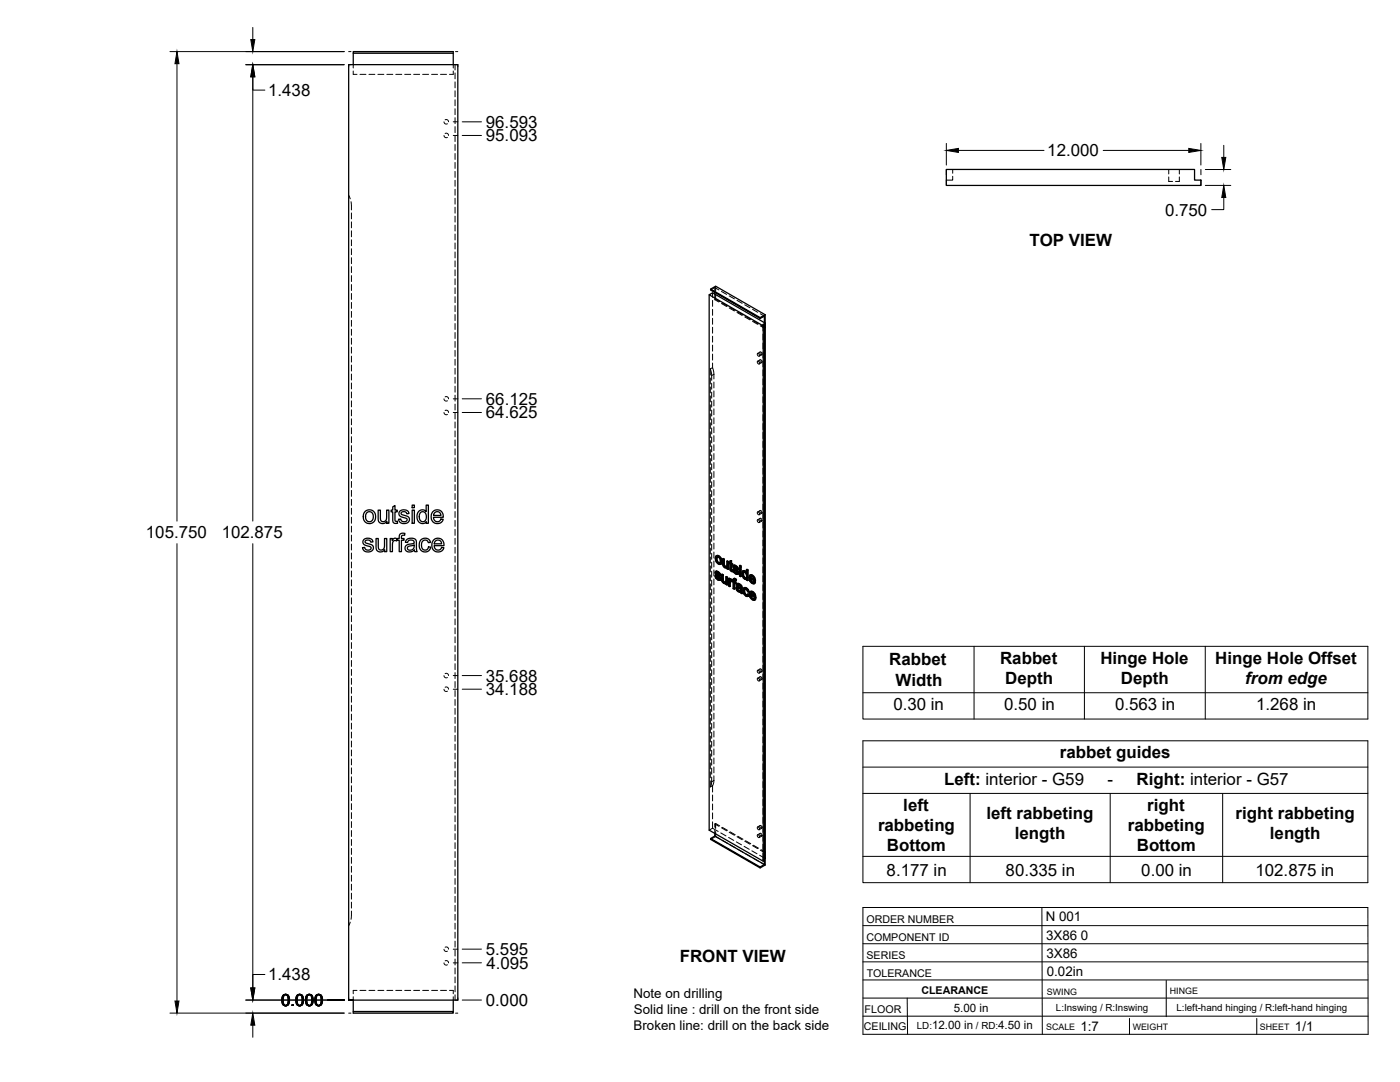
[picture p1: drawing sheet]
<svg xmlns="http://www.w3.org/2000/svg" width="559mm" height="432mm" viewBox="0 0 559 432" stroke-linecap="round" stroke-linejoin="round" font-family="sans-serif">
<!-- layer: Visible -->
<g fill="none" stroke="#000" stroke-width=".51">
<path d="M139.2 25.8h43.5v373.3h-43.5zM141 21.3v4.5M180.9 21.3h-39.9v-.7h39.9v5.2M377.7 67.6h99.1v4.3h2.5v2.1h-101.6zM283.1 117.6v213.7l21.6 12.4 .4-.2M283.6 115.4l2-1.2 19.8 11.4M285.3 116.7v.7M303.4 126.7l-19.8-11.3v.3l19.8 11.4M304.7 130v213.7M305.1 129.8l-.4 .2-21.6-12.4 1.3-.7 21.1 12.1-1 .5 .6 .3v213.7M305.4 125.6l-2 1.1v.4l1.7-.9v2.6M305.4 125.6v219.6l-2 1.2"/>
<path d="M145.2 215.4l1.6-.6a1.77 1.77 0 0 1 2.1 1.5l-.9 .1a1.14 1.14 0 0 0-1.2-.9 1.14 1.14 0 0 0-1 .9l1.1 .6a2.2 2.2 0 0 1 2.1 1.2 2.22 2.22 0 0 1-1.6 2.1 2.22 2.22 0 0 1-2.5-1l-.2-.7 .9-.2a1.21 1.21 0 0 0 1.2 1.3 1.21 1.21 0 0 0 1.2-1.4l-.8-.3a2.29 2.29 0 0 1-2.3-1.4zM145.8 204a2.62 2.62 0 0 1 4.1 2.1 2.62 2.62 0 0 1-4 2.3 3.2 3.2 0 0 1-.1-4.4zM146.5 204.6l.6-.4 .8 .1 1 1v1.8l-1 1.1-1.1-.1-.8-.9-.1-1.6zM150.1 214.9h.9v2.9a1.32 1.32 0 0 0 1.3 1.7 1.32 1.32 0 0 0 1.2-1.8v-2.8h.9v5.3h-.8v-.8a1.87 1.87 0 0 1-2.3 .8 1.87 1.87 0 0 1-1.2-2zM150.9 203.6h.9v2.9a1.32 1.32 0 0 0 1.3 1.7 1.32 1.32 0 0 0 1.2-1.8v-2.8h.9v5.2h-.8v-.7a1.87 1.87 0 0 1-2.2 .8 1.87 1.87 0 0 1-1.3-2.1zM155.7 214.9h.8v.8a1.27 1.27 0 0 1 2.1-.6l.7-.2v-.6a1.5 1.5 0 0 1 .7-1.4 1.5 1.5 0 0 1 1.6 0l-.1 .7a.82 .82 0 0 0-.9 0 .82 .82 0 0 0-.4 .8v.5h1.1v.7h-1.1v4.6h-.9v-4.6h-.7v-.4l-.3 .7a1.17 1.17 0 0 0-1.4 .1 1.17 1.17 0 0 0-.3 1.4v2.8h-.9zM156.8 202.3l.8-.6v1.9h1v.7h-1l.1 3.5 .9 .2 .1 .8-.7 .1a1.18 1.18 0 0 1-1.2-1.6v-3h-.7v-.7h.7zM159.6 204l1.4-.5a1.83 1.83 0 0 1 2.2 1.4l-.8 .1a1.14 1.14 0 0 0-1.2-.9 1.14 1.14 0 0 0-1.1 1l.8 .4a3.1 3.1 0 0 1 2.4 1.2 2.16 2.16 0 0 1-1.4 2.2 2.16 2.16 0 0 1-2.5-.8l-.3-.8 .9-.2a1.21 1.21 0 0 0 1.2 1.2 1.21 1.21 0 0 0 1.2-1.3l-.8-.3a2.49 2.49 0 0 1-2.3-1.3l-.1-.6zM162.2 215.5l.6-.4 1.4-.3 1.7 .5 .3 .7 .3 4.2h-.9l-.2-.7a2.02 2.02 0 0 1-2.2 .9 2.02 2.02 0 0 1-1.5-1.9l.7-1 1.9-.5a.77 .77 0 0 0 1-.7 .77 .77 0 0 0-1-.8 1.3 1.3 0 0 0-1.6 1l-.9-.1zM162.8 218.2l1.6-.4a.48 .48 0 0 1 .7-.3 .48 .48 0 0 1 .2 .7 1.39 1.39 0 0 1-1.2 1.3 1.39 1.39 0 0 1-1.5-.9zM164.5 203.6h.9v5.2h-.9zM164.5 201.6h.9v1h-.9z"/>
<path d="M167 204.2a1.97 1.97 0 0 1 3.1 0v-2.6h.9v7.2h-.8v-.6a2.17 2.17 0 0 1-2.7 .4 2.17 2.17 0 0 1-1.1-2.4zM167.7 204.7l.6-.4a2.07 2.07 0 0 1 1.9 1.4 2.07 2.07 0 0 1-.8 2.3v.1a1.79 1.79 0 0 1-1.9-.7 1.79 1.79 0 0 1-.1-2zM167.9 215.6a2.24 2.24 0 0 1 2.2-.8 2.24 2.24 0 0 1 1.7 1.7l-.9 .1a1.44 1.44 0 0 0-1.8-1 1.44 1.44 0 0 0-.9 1.9l.2 1 .6 .9a1.33 1.33 0 0 0 2-1.2l.9 .2-.4 1a2.39 2.39 0 0 1-3 .6 2.39 2.39 0 0 1-1.2-2.8zM172.8 204.2a2.46 2.46 0 0 1 2.9-.5 2.46 2.46 0 0 1 1.2 2.7h-3.9l.2 .9a1.48 1.48 0 0 0 1.5 .9 1.48 1.48 0 0 0 1.3-1.1l.9 .1a2.57 2.57 0 0 1-3.5 1.5 2.57 2.57 0 0 1-1.2-3.6zM173.1 215.5a2.45 2.45 0 0 1 2.9-.4 2.45 2.45 0 0 1 1.2 2.7h-3.9l.2 .8a1.48 1.48 0 0 0 1.4 .9 1.48 1.48 0 0 0 1.4-1l.9 .1-.4 .8a2.66 2.66 0 0 1-3.7 .2 2.66 2.66 0 0 1-.3-3.7zM173.5 204.6l.8-.4 .9 .1 .8 1.4h-2.9zM173.8 215.9l.6-.3a1.42 1.42 0 0 1 1.9 1.4h-3zM285.3 229.8l.5 .2M285.7 228l.9 .1M285.8 230l.2-.2 .2 .6-.2 .2zM285.9 228.7l.4 .3M285.9 228.9l1.4 1.1"/>
<path d="M285.9 221.8h1zM285.9 221.8l-.4 .5v.9l.9 1.6a.95 .95 0 0 0 1.4 .2M285.9 227.9l-.3 .2M286 223.1l.2 .9M286 230.6l.5 .4h.5M286 228.1l1.1 .4M286 229.8h-.7l.4 1 1 .7h.7M286.1 229.2l1.5 1.2M286.1 228.5v.1M286.1 228.8l-.2-.2 .7 .2 .4 .7 .4 .2M286.2 224l.2-.1 .5 .6-.3 .1zM286.2 230.4l.5 .5"/>
<path d="M286.2 227.9l-.7 .3v.6l1.4 1.7v.6M286.3 222.3l-.1 .6M286.4 228.2l1.1 .8M286.4 223.9l-.2-1-.2 .2 .3-.8 .8 .4 .4 1-.2 1h-.6M286.5 231l.4 .1M286.7 221.9l.9 .9 .2-.1 .4 1.3M286.9 228.6l.4 .5 .2-.1-.1 .7-.1-.6M286.9 224.5l.4 .1M286.9 221.8l.9 .9M287 231.1h-.1M287.1 230.1l.3 .5 .2-.2 .1 .5M287.4 230.6l.1 .5 .2-.2-.1 .5"/>
<path d="M287.5 231.1l-.1 .4 .2-.1-.3 .2M287.6 222.8l.3 1.4 .3-.2-.2 .9M287.8 225.1l-.2 .1M287.9 224.2l-.1 .9M288 229.2l.7 .2v2.2M288.4 223l.7 .1v2.2M288.5 229.5v2.1l.4 .4M288.5 231.7l.2 .4 .5 .2M288.7 232.1l.9 .3-.2 .1M288.7 229.4l-.7-.2 .1 2.6 .8 1h.9M288.9 223.2v2.2l.4 .4M288.9 225.5l.2 .4 .5 .2"/>
<path d="M289 232.4l.4 .1M289.1 225.9l.9 .3-.2 .1M289.1 223.1l-.7-.1 .2 2.7 .7 .9 .9-.1v.5l.4 .2M289.4 226.2l.4 .1M289.7 230.2l.7 .1v3l-.3 .2v-3M289.8 232.8v.4l.3 .3M289.8 232.8l-.2 .1M290.1 224l.7 .1v3l-.2 .1v-3M290.2 226.6l-.2 .1M290.4 230.3l-.7-.1v1.9l-.3 .4M290.8 224.1l-.7-.1v1.9l-.3 .4M290.8 230.8l1.6 .7"/>
<path d="M291.2 231.1v.4l.8-.3M291.3 232l.2 2-.2 .1v-1.6M291.3 224.4l-.3 .1v.4l.3 .1 .1 2.4 .4 .6 .7 .1-.1-.5h-.4M291.3 223.9l.7-.2v1.1M291.4 230.9l-.6-.1v3l.5 .3M291.6 231.8v.1M291.7 231.1l-.3 .2M291.8 223.9v1l.6 .1M291.8 224.9l.6 .1-.2 .6v-.4M291.8 231.3l.4 .4M291.8 227.4l.4 .1M291.9 227.5l.5 .1"/>
<path d="M292 223.7l-.7 .2v.8l-.3-.2M292 225.4v1.8M292.1 232.1l-.7-.3 .1 .6M292.2 225.6l-.4-.3v2l.3 .1M292.2 227.7l.1 .5M292.2 231.6h.4v.3zM292.2 232.1l.4 .2v2.6l.5 .2M292.2 231.6v.5M292.2 231.8l-.1 .3M292.2 232.1h-.1M292.5 227.4l.4 .2M292.8 225.7h.9"/>
<path d="M292.9 230.9l1.1 .3M292.9 227.6l.2-.1 .2 .5-.2 .2zM293 226.3l.4 .4M293 226.5l1.5 1.1M293.1 232.1l.7 .2-.2 .5v-.4M293.1 225.5l-.4 .2M293.1 230.8l-.3 .2M293.1 228.2l.5 .4h.6M293.1 225.7h.6l.6 .4M293.1 227.5l-.6-.1 .6 1.3 .8 .5 .6-.1M293.2 226.8l1.5 1.2M293.2 226.1v.1"/>
<path d="M293.2 226.4l-.1-.2 .5 .1 .9 1M293.3 232.6v2.4l-.2 .1v-2.6l.5 .3M293.3 231.5v.5M293.3 231.1l.7 .1-.3 .6 .1-.4M293.3 228l.5 .5M293.3 225.6l-.6 .2-.1 .6 1.5 1.8-.1 .5M293.5 225.8l1.1 .8M293.6 230.9l-.8 .1-.2 .6M293.6 228.6l.4 .1M293.7 231.8l-.6-.3v.6l.7 .2M294 233l-.2 .4 .5 .3M294 233l.6-.2 .6 .2"/>
<path d="M294 226.3l.4 .4 .2-.1 .2 .5-.3 .2-.1-.6M294.1 234.2l.6-.1 .9 .4M294.1 228.7h-.1M294.2 235l.2 .4 .6 .2M294.2 227.8l.3 .4 .2-.2 .2 .6M294.3 234.8l.3 .5M294.3 234.1l-.3 .2M294.4 235.4l.3 .4h.7h-.7M294.4 234.7l-.1 .1M294.4 232.9l1.4 .5M294.4 234.7h.1a.8 .8 0 0 1 1 .9l-.3 .3M294.5 234.7l-.1 .2"/>
<path d="M294.5 228.2l.1 .5 .3-.1-.2 .4M294.6 233.4l-.3 .3 .3-.3 .7 .5a.36 .36 0 0 1 .3 .4 .36 .36 0 0 1-.4 .3l-.8-.3M294.6 234.1l-.8 .4 .1 .9 .9 .8h.8l.5 .7M294.6 228.7l-.1 .4 .2-.1-.3 .2M294.6 232.8l-.5 .2M295 233.2l1.1 .6M295.2 226.9l.6 .1zM295.2 225.7l.6 .1zM295.2 226.9v3l.4 .2M295.2 225.7v.6l.4 .2M295.6 233.6l.2 .4 .3-.2 .1 .5M295.8 227v3l-.2 .1v-3"/>
<path d="M295.8 225.8l-.2 .7v-.5M295.8 234l.2 .4h.2l.1 2M296 234.4v2.1l.3-.1 .1 .4-.3 .1-.1-.4M296.6 229.2l.2 1M296.6 227.8h.8l.5 .4M296.7 227.8l-.2 .1M296.8 228.4l.6 .1 .5 1v1.1l-.6 .1M296.8 228.4l-.2 .8 .2-.2 .2 1M296.8 230.2l.2-.2 .5 .6-.2 .1zM296.8 228.4h.1M296.9 227.7l-.2 .1M296.9 228.3l-.1 .7"/>
<path d="M297 235.9l.2 .9 .8 .6M297.1 234.6h.9l.7 .7M297.2 236.9l.5 .6 .6-.1M297.2 228l.7 .3M297.3 234.5l-.4 .2M297.4 235.1l-.2 .7M297.4 227.8l-.4-.1a1.77 1.77 0 0 0-.2 3.1l.7 .4 .5-.1M297.5 230.6l.3 .1M297.8 234.8l.6 .6 .3-.1 .3 .9-.2 .1-.4-.9M297.9 227.3l.7 .1v4.2l-.2 .1v-4.1M298 234.6l-.5-.1a1.44 1.44 0 0 0-.7 2.2l.6 1 1.1 .3M298 231.1v.4l.4 .2"/>
<path d="M298 231.1l-.2 .1M298.4 237.1l.4 .3M298.6 227.4l-.7-.1v1.5l-.3-.5M298.8 236.3l-.4-.2-.4-.7a.52 .52 0 0 0-.8-.2 .52 .52 0 0 0 0 .8l.2 .8M298.8 237.4l.2-.1-.5 .7zM299 237.3l-.4-.3-.4 .6-.5-.1M299.3 229.6l1.1-.1 .8 .9M299.4 230.5l1.5 .9-.5-1.1a.52 .52 0 0 0-.6-.3 .52 .52 0 0 0-.4 .5l.2-.1 1.2 .7M299.4 236.1h1.1l.8 .9M299.5 237.1l1.5 .8-.5-1a.52 .52 0 0 0-.6-.4 .52 .52 0 0 0-.4 .6l.3-.2 1.1 .7M299.6 231.8l.6 .6h.6M299.6 231.1l.2 .6"/>
<path d="M299.8 230l-.2 .4M299.8 237.6l.2 .7M299.8 238.4l.5 .6 .6-.1M299.9 236.5l-.1 .4M300.1 229.7l.9 .8 .2-.1 .3 1.4M300.2 232.4l.4 .1M300.3 236.2l.8 .9 .2-.1 .4 1.3M300.3 239l.4 .1M300.4 229.5l-.8-.1-.7 .8 .2 1.3 .7 1.1a.95 .95 0 0 0 1 .4 .95 .95 0 0 0 .7-.6M300.5 236.1l-.7-.2-.7 .7 .1 1.3 .8 1.3a.94 .94 0 0 0 .9 .4 .94 .94 0 0 0 .8-.7M300.7 232.4l-.1 .1M300.8 239l-.1 .1"/>
<path d="M300.8 232.2l.5 .3M301 230.5l.3 1.4 .2-.1-.2 .1M301 238.7l.5 .4M301.1 237.1l.4 1.4 .2-.2-.2 .2M301.3 232l-1.9-1.1 .2 .9 .2-.1 .6 .6M301.5 238.6l-2-1.1 .3 .9 .2-.1 .5 .5M301.5 232.4l-.5 .5M301.5 232.4l-.4-.3-.5 .4M301.7 238.9l-.5 .6M301.7 238.9l-.5-.3-.5 .5M285.3 332.6v1.1l-1.7 .9v.4l19.8 11.4v-.4l-19.8-11.4M285.3 333.7l19.8 11.3-1.7 1"/>
<path d="M305.1 343.5v1.5M305.5 342.6l-.4 .2M141 399.1v5.2h39.9v-.6h-39.9M180.9 399.1v4.6"/>
</g>
<!-- layer: Hidden -->
<g fill="none" stroke="#000" stroke-width=".4">
<path d="M141 25.8v1.3M141 28.3v1.4h1.5M143.7 29.7h2.4M147.3 29.7h2.3M150.8 29.7h2.4M154.4 29.7h2.4M158 29.7h2.4M161.5 29.7h2.4M165.1 29.7h2.4M168.7 29.7h2.4M172.3 29.7h2.3M175.8 29.7h2.4"/>
<path d="M180.9 25.8v1.3M180.9 28.3v1.4h-1.5M181.6 25.8v2.1M181.6 29.1v2.4M181.6 32.7v2.4M181.6 36.2v2.4M181.6 39.8v2.4M177.2 54.1l.5 .7h.9M177.2 48.6l.5 .8h.9M177.7 53.3h.9l.4 .8M177.7 47.8l.9 .1 .4 .7M181.6 43.4v2.4"/>
<path d="M181.6 47v2.3M181.6 50.5v2.4M181.6 54.1v2.4M181.6 57.7v2.3M139.2 77.9l.6 1.5M181.6 61.3v2.3M181.6 64.8v2.4M181.6 68.4v2.4M181.6 72v2.3M181.6 75.5v2.4M181.6 79.1v2.4M380.3 70.4v1.5h-2.6"/>
<path d="M380.3 67.6v1.6M466.5 70.6v1.8h1.5M466.5 67.6v1.8M470.7 70.6v1.8h-1.5M470.7 67.6v1.8M140.1 80.5l.2 3.3M140.3 85v2.4M140.3 88.5v2.4M140.3 92.1v2.4M140.3 95.7v2.4M140.3 99.3v2.3M181.6 82.7v2.4"/>
<path d="M181.6 86.3v2.3M181.6 89.8v2.4M181.6 93.4v2.4M181.6 97v2.4M140.3 102.8v2.4M140.3 106.4v2.4M140.3 110v2.4M140.3 113.6v2.3M140.3 117.1v2.4M181.6 100.5v2.4M181.6 104.1v2.4M181.6 107.7v2.4"/>
<path d="M181.6 111.3v2.3M181.6 114.8v2.4M181.6 118.4v2.4M284.4 116.9v1.8M284.4 119.9v2.4M285.3 114.8v1.9M285.3 117.4v2.2M285.3 114.8l-1.7 .9M285.3 114.8l1.6 .9M285.6 119.4l-.3 .2 1.6 .9M285.6 114.2v2M285.6 117.4v2"/>
<path d="M285.6 119.4l1.7 1M288 116.3l2 1.2M291.1 118.1l2 1.2M294.2 119.9l2 1.2M140.3 120.7v2.4M140.3 124.3v2.3M140.3 127.8v2.4M140.3 131.4v2.4M140.3 135v2.4M140.3 138.6v2.3M181.6 122v2.4M181.6 125.5v2.4"/>
<path d="M181.6 129.1v2.4M181.6 132.7v2.4M181.6 136.2v2.4M181.6 139.8v2.4M284.4 123.4v2.4M284.4 127v2.4M284.4 130.6v2.4M284.4 134.2v2.3M284.4 137.7v2.4M288 121.1l2 1.2M288.3 120.9l2.1 1.2M291.1 122.9l2 1.2"/>
<path d="M291.4 122.7l2.1 1.2M294.2 124.7l2 1.2M294.5 124.5l2.1 1.2M297.3 121.6l2 1.2M297.3 126.5l2 1.2M297.6 126.3l2.1 1.2M300.4 123.4l2 1.2M300.4 128.2l2 1.2M300.7 128.1l2 1.2M303.5 125.2l1.6 1M303.8 129.9l1.6 .9M304.5 129.5v2.6"/>
<path d="M304.5 133.3v2.4M304.5 136.9v2.4M305.1 128.8v1M305.4 128.9v1.9l-.3 .2-1.6-1M140.3 142.1v2.4M140.3 145.7v2.4M140.3 149.3v2.4M140.3 152.8v2.4M140.3 156.4v2.4M140.3 160v2.4M177.2 159.2l.5 .8 .9-.1M177.7 158.4h.9l.4 .8"/>
<path d="M181.6 143.4v2.4M181.6 147v2.4M181.6 150.5v2.4M181.6 154.1v2.4M181.6 157.7v2.4M283.5 147.2l.5 2.2 .1 2.4M283.5 147.2l.9-.5 .5 2.2v2.3M283.5 147.2v2.5M283.5 150.9v2.3M283.5 154.4v2.4M283.5 158v2.4M284.1 153v2.3"/>
<path d="M284.1 156.5v2.4M284.4 141.3v2.4M284.4 144.9v1.8M284.9 152.4v2.4M284.9 156v2.4M284.9 159.6v2.4M302.3 144.2a.56 .56 0 0 1 .8 .3 .56 .56 0 0 1-.4 .7l-.4-.6zM302.3 141.1a.56 .56 0 0 1 .8 .3 .56 .56 0 0 1-.4 .7l-.4-.6zM303.3 143.7a.55 .55 0 0 1 .7 .3 .55 .55 0 0 1-.3 .7zM303.3 140.5a.54 .54 0 0 1 .7 .3 .54 .54 0 0 1-.3 .7zM303.4 143.6l-1 .6M303.4 140.5l-1 .6"/>
<path d="M304 144.7l-1 .6M304 141.6l-1 .6M304.5 140.5v2.3M304.5 144v2.4M304.5 147.6v2.4M304.5 151.2v2.4M304.5 154.7v2.4M304.5 158.3v2.4M140.3 163.6v2.3M140.3 167.1v2.4M140.3 170.7v2.4M140.3 174.3v2.4"/>
<path d="M140.3 177.8v2.4M177.2 164.6l.5 .8h.9M177.7 163.8l.9 .1 .4 .7M181.6 161.3v2.3M181.6 164.8v2.4M181.6 168.4v2.4M181.6 172v2.3M181.6 175.6v2.3M181.6 179.1v2.4M283.5 161.6v2.4M283.5 165.1v2.4M283.5 168.7v2.4"/>
<path d="M283.5 172.3v2.4M283.5 175.9v2.3M283.5 179.4v2.4M284.1 160.1v2.4M284.1 163.7v2.4M284.1 167.2v2.4M284.1 170.8v2.4M284.1 174.4v2.4M284.1 177.9v2.4M284.9 163.2v2.3M284.9 166.7v2.4M284.9 170.3v2.4"/>
<path d="M284.9 173.9v2.4M284.9 177.4v2.4M304.5 161.9v2.4M304.5 165.5v2.4M304.5 169v2.4M304.5 172.6v2.4M304.5 176.2v2.4M304.5 179.7v2.4M140.3 181.4v2.4M140.3 185v2.4M140.3 188.6v2.3M140.3 192.1v2.4"/>
<path d="M140.3 195.7v2.4M140.3 199.3v2.4M181.6 182.7v2.4M181.6 186.3v2.3M181.6 189.8v2.4M181.6 193.4v2.4M181.6 197v2.4M283.5 183v2.4M283.5 186.6v2.4M283.5 190.1v2.4M283.5 193.7v2.4M283.5 197.3v2.4"/>
<path d="M284.1 181.5v2.4M284.1 185.1v2.4M284.1 188.7v2.4M284.1 192.3v2.3M284.1 195.8v2.4M284.1 199.4v2.4M284.9 181v2.4M284.9 184.6v2.4M284.9 188.2v2.3M284.9 191.7v2.4M284.9 195.3v2.4M284.9 198.9v2.4"/>
<path d="M304.5 183.3v2.4M304.5 186.9v2.4M304.5 190.5v2.3M304.5 194v2.4M304.5 197.6v2.4M140.3 202.8v2.4M140.3 206.4v2.4M140.3 210v2.4M140.3 213.6v2.3M140.3 217.1v2.4M181.6 200.6v2.3M181.6 204.1v2.4"/>
<path d="M181.6 207.7v2.4M181.6 211.3v2.4M181.6 214.8v2.4M181.6 218.4v2.4M283.5 200.9v2.3M283.5 204.4v2.4M283.5 208v2.4M283.5 211.6v2.4M283.5 215.2v2.3M283.5 218.7v2.4M284.1 203v2.3M284.1 206.5v2.4"/>
<path d="M284.1 210.1v2.4M284.1 213.7v2.4M284.1 217.3v2.3M284.9 202.4v2.4M284.9 206v2.4M284.9 209.6v2.4M284.9 213.2v2.3M284.9 216.7v2.4M302.3 207.5a.54 .54 0 0 1 .7 .3 .54 .54 0 0 1-.3 .7zM302.3 204.3a.56 .56 0 0 1 .8 .4 .56 .56 0 0 1-.4 .7l-.4-.6zM303.4 203.8a.56 .56 0 0 1 .7 .3 .56 .56 0 0 1-.4 .7l-.4-.6zM303.4 206.9a.56 .56 0 0 1 .7 .3 .56 .56 0 0 1-.4 .7l-.4-.6z"/>
<path d="M303.4 203.8l-1 .5M303.4 206.9l-1 .5M304 204.9l-1 .5M304 208l-1 .5M304.5 201.2v2.4M304.5 204.8v2.3M304.5 208.3v2.4M304.5 211.9v2.4M304.5 215.5v2.3M304.5 219.1v2.3M140.3 220.7v2.4M140.3 224.3v2.4"/>
<path d="M140.3 227.9v2.3M140.3 231.4v2.4M140.3 235v2.4M140.3 238.6v2.4M181.6 222v2.4M181.6 225.6v2.3M181.6 229.1v2.4M181.6 232.7v2.4M181.6 236.3v2.4M181.6 239.8v2.4M283.5 222.3v2.4M283.5 225.9v2.4"/>
<path d="M283.5 229.4v2.4M283.5 233v2.4M283.5 236.6v2.4M284.1 220.8v2.4M284.1 224.4v2.4M284.1 228v2.4M284.1 231.5v2.4M284.1 235.1v2.4M284.1 238.7v2.4M284.9 220.3v2.4M284.9 223.9v2.4M284.9 227.5v2.3"/>
<path d="M284.9 231v2.4M284.9 234.6v2.4M284.9 238.2v2.4M285.6 229.7l.3 .9-.2 .1M285.6 228.4l.1 .5-.2 .1M285.7 228.1l-.3 .4M285.7 222.7l.4 1.3-.3 .2M285.7 228.9l.3 .4-.2 .1M285.8 228l-.3 .2M285.9 230.6l.8 .7-.2 .1M286 229.3l1.1 1-.2 .2M286.1 224l.8 1-.2 .1"/>
<path d="M286.1 228.5h.5l-.2 .2M286.1 221.7l-.6 1.1M286.2 222.3l.7-.1-.2 .2M286.6 228.5l.4 .4-.2 .1M286.7 231.3l.5 .2-.2 .1M286.9 222.2l.6 .6-.2 .1M286.9 225l.7 .1-.2 .2M287 228.9l.2 .5-.2 .1M287.1 231h-.1M287.1 230.4v.5M287.1 231l-.1 .1M287.2 229.4l.4 .1"/>
<path d="M287.3 230.7l-.2 .3M287.5 231.4l-.3 .1M287.5 224.6h-.2M287.5 222.8l.2 1-.2 .1M287.7 223.8l-.4 .9M287.8 225.1h-.2M288.2 229.1l.1 2.4-.2 .1M288.3 231.5l.1 .4-.2 .2M288.4 231.9l.3 .4-.2 .2M288.7 222.9v2.3l-.2 .2M288.7 225.2l.1 .5-.2 .1M288.7 232.3l.4 .4-.2 .1"/>
<path d="M288.8 225.7l.3 .4-.2 .1M289.1 226.1l.5 .4-.3 .1M289.1 232.7h.9l-.2 .1M289.6 226.5l.8-.1-.2 .1M289.6 232.4h.1M289.7 232.4l-.2 .1M289.8 232.8h.1M289.9 232.2l-.3 .2M289.9 230.1v1.9l-.3 .3M290 232.7l-.2 .5M290 233.1l.4 .2M290 226.2h.1"/>
<path d="M290.2 226.1l-.3 .2M290.2 226.5v.1M290.3 226l-.3 .2M290.3 223.8v1.9l-.3 .4M290.4 226.4l-.2 .6M290.4 226.9l.4 .2M291 230.7v3l-.2 .1M291 233.7l.5 .3M291.2 224.7l.3 .2-.2 .1M291.2 224.3l-.2 .6M291.3 224.4l.2 .1M291.4 231.3v.1"/>
<path d="M291.5 224.9l.1 2.4-.2 .1M291.5 223.8l-.2 .9M291.6 227.3l.2 .3-.2 .2M291.7 231.2l-.5 .3M291.7 231.7l-.1 .1M291.7 231.7h.3l-.2 .1M291.8 225.3l.2-.1v.2M291.8 227.6l.4 .3-.2 .1M292 231.7l.3 .3M292 225.2l.4 .2M292.2 227.9l.3 .2M292.2 231.8l.2-.1-.1 .3"/>
<path d="M292.3 232l-.1 .1M292.4 231.5v.1M292.4 231.9l.4 .2-.2 .2M292.4 231.7l-.2 .4M292.4 231.5l-.2 .2M292.6 231.6l.2 .2M292.7 227.3l.3 .9-.2 .1M292.8 226l-.1 .6M292.8 232.1v2.7l-.2 .1M292.8 225.7l-.3 .4M292.8 234.8l.5 .2M292.9 226.5l.3 .4-.3 .2"/>
<path d="M292.9 231l-.3 .9M293 225.6l-.4 .2M293 230.8l-.3 .3M293 228.2l.8 .7-.2 .1M293.1 232.5l.2-.1v.2M293.1 226.1h.1M293.1 231.5h.2M293.2 226.9l1.1 1.1-.3 .1M293.3 232.4l.5 .3M293.3 226l-.2 .2M293.3 226l.5 .1-.3 .2M293.3 231.4l.3 .1-.2 .1"/>
<path d="M293.6 231.5l.3 .1M293.8 226.1l.4 .4-.3 .1M293.8 228.9l.6 .2-.3 .1M294 234.6l.2 .8-.2 .1M294 233l.2-.1-.4 .5M294 233.3l.5 .3M294.1 234.3l-.3 .4M294.2 228.6h.1M294.2 226.5l.1 .5-.2 .1M294.2 234.1l-.4 .3M294.2 235.4l.7 .6-.3 .1M294.3 228.6l-.2 .1"/>
<path d="M294.3 228l-.1 .5M294.3 227l.5 .1M294.4 228.3l-.1 .3M294.5 233.4h.1M294.5 234.7h.1M294.5 234.7h-.1M294.6 234.6l-.3 .2M294.6 229l-.2 .1M294.7 234.6l1.1 .4-.2 .1M294.7 233.3l.5 .1-.3 .2M294.9 236l.5 .2-.3 .1M295.2 233.4l.5 .5-.3 .1"/>
<path d="M295.4 236.2l.4-.1-.2 .1M295.4 226.7v3l-.2 .2M295.4 225.6l-.2 .7M295.4 229.7l.4 .3M295.4 226.2l.4 .2M295.6 234.5h.2M295.6 235.7l-.2 .2M295.7 233.9l-.1 .6M295.7 235.6l-.2 .2M295.8 235l-.3 .7M295.8 234.4l-.2 .3M295.8 236.1l-.1 .5"/>
<path d="M295.9 236.5l.5 .3M296.3 228.8l.2 .9-.3 .1M296.5 228l-.4 .9M296.5 229.7l.4 .8-.2 .1M296.7 227.8l-.5 .4M296.8 235.5l.3 1.4-.2 .1M296.9 230.5l.6 .5-.3 .1M296.9 234.8l-.3 .9M297 228.3h.5l-.2 .1M297 228.3l-.2 .1M297 228.3h-.1M297.1 236.9l.9 .9-.2 .1"/>
<path d="M297.1 234.5l-.4 .4M297.4 235.1l-.2 .1M297.5 235l.5 .1-.2 .1M297.5 231l.5 .1M297.5 228.3l.4 .5-.1 .2M297.9 228.3l.3 .4M298 237.8l.7 .1M298 235.1l.4 .3-.3 .2M298 230.6l-.2 .1M298 228.9l.2 1-.2 .1M298.2 227.2l-.3 1.6M298.2 229.9l-.4 .8"/>
<path d="M298.2 231l-.2 .5M298.2 231.4l.4 .2M298.4 235.4l.2 .6-.2 .1M298.4 237.4h-.1M298.6 236l.4 .2M298.6 237l-.4 .6M299.1 230.4l.4 1.4-.2 .1M299.3 237l.3 1.3-.2 .1M299.4 230.9l.2-.1v.3M299.5 231.8l.9 .9-.2 .1M299.5 229.4l-.6 1.1M299.5 237.5l.2-.2 .1 .3"/>
<path d="M299.6 230.8l1.9 1.1M299.6 238.3l.9 .9-.2 .2M299.6 236l-.5 1.1M299.7 237.3l2 1.2M299.8 230h-.2M299.8 229.9l.6 .1-.3 .1M299.9 236.5l-.1 .1M300 236.5h.5l-.2 .1M300.4 230l.5 .5-.2 .2M300.4 232.7l.7 .2-.2 .1M300.5 236.5l.6 .6-.3 .2M300.5 239.2l.8 .2-.2 .1"/>
<path d="M300.8 232.3v.1M300.8 232.3l-.1 .1M300.8 231.1l.3 .1M300.9 232.3l-.2 .2M300.9 230.5l.2 .7-.2 .2M300.9 237.6l.3 .2M300.9 238.9h.1M300.9 238.9l-.1 .1M301 238.9l-.2 .1M301.1 237.1l.1 .7-.2 .1M301.1 232.1l-.3 .2M301.2 238.6l-.3 .3"/>
<path d="M301.2 232.8l-.1 .1M301.4 239.4h-.1M304.5 222.6v2.4M304.5 226.2v2.4M304.5 229.8v2.3M304.5 233.3v2.4M304.5 236.9v2.4M140.3 242.1v2.4M140.3 245.7v2.4M140.3 249.3v2.4M140.3 252.9v2.3M140.3 256.4v2.4"/>
<path d="M181.6 243.4v2.4M181.6 247v2.4M181.6 250.6v2.3M181.6 254.1v2.4M181.6 257.7v2.4M283.5 240.2v2.3M283.5 243.7v2.4M283.5 247.3v2.4M283.5 250.9v2.4M283.5 254.4v2.4M283.5 258v2.4M284.1 242.3v2.3"/>
<path d="M284.1 245.8v2.4M284.1 249.4v2.4M284.1 253v2.4M284.1 256.5v2.4M284.9 241.7v2.4M284.9 245.3v2.4M284.9 248.9v2.4M284.9 252.5v2.3M284.9 256v2.4M284.9 259.6v2.4M304.5 240.5v2.4M304.5 244.1v2.3"/>
<path d="M304.5 247.6v2.4M304.5 251.2v2.4M304.5 254.8v2.4M304.5 258.3v2.4M140.3 260v2.4M140.3 263.6v2.4M140.3 267.1v2.4M140.3 270.7v2.4M140.3 274.3v2.4M140.3 277.9v2.3M177.2 275.1l.5 .7h.9M177.2 269.6l.5 .8h.9"/>
<path d="M177.7 274.3h.9l.4 .8M177.7 268.8h.8l.5 .8M181.6 261.3v2.4M181.6 264.9v2.3M181.6 268.4v2.4M181.6 272v2.4M181.6 275.6v2.3M181.6 279.1v2.4M283.5 261.6v2.4M283.5 265.2v2.3M283.5 268.7v2.4M283.5 272.3v2.4"/>
<path d="M283.5 275.9v2.4M283.5 279.5v2.3M284.1 260.1v2.4M284.1 263.7v2.4M284.1 267.3v2.3M284.1 270.8v2.4M284.1 274.4v2.4M284.1 278v2.4M284.9 263.2v2.4M284.9 266.7v2.4M284.9 270.3v2.4M284.9 273.9v2.4"/>
<path d="M284.9 277.5v2.3M302.3 270.7a.55 .55 0 0 1 .7 .3 .55 .55 0 0 1-.3 .7zM302.3 267.6a.54 .54 0 0 1 .7 .3 .54 .54 0 0 1-.3 .7zM303.4 270.1a.56 .56 0 0 1 .7 .3 .56 .56 0 0 1-.4 .7l-.4-.6zM303.4 267a.56 .56 0 0 1 .7 .3 .56 .56 0 0 1-.4 .7l-.4-.6zM303.4 270.1l-1 .6M303.4 267l-1 .5M304 271.2l-1 .6M304 268.1l-1 .5M304.5 261.9v2.4M304.5 265.5v2.4M304.5 269v2.4"/>
<path d="M304.5 272.6v2.4M304.5 276.2v2.4M304.5 279.8v2.4M140.3 281.4v2.4M140.3 285v2.4M140.3 288.6v2.4M140.3 292.1v2.4M140.3 295.7v2.4M140.3 299.3v2.4M181.6 282.7v2.4M181.6 286.3v2.4M181.6 289.9v2.3"/>
<path d="M181.6 293.4v2.4M181.6 297v2.4M283.5 283v2.4M283.5 286.6v2.4M283.5 290.2v2.3M283.5 293.8v2.3M283.5 297.3v2.4M284.1 281.6v2.3M284.1 285.1v2.4M284.1 288.7v2.4M284.1 292.3v2.3M284.1 295.8v2.4"/>
<path d="M284.1 299.4v2.4M284.9 281v2.4M284.9 284.6v2.4M284.9 288.2v2.4M284.9 291.8v2.3M284.9 295.3v2.4M284.9 298.9v2.4M304.5 283.3v2.4M304.5 286.9v2.4M304.5 290.5v2.4M304.5 294.1v2.3M304.5 297.6v2.4"/>
<path d="M140.3 302.9v2.3M140.3 306.4v2.4M140.3 310v2.4M140.3 313.6v2.4M140.3 317.2v2.3M181.6 300.6v2.4M181.6 304.1v2.4M181.6 307.7v2.4M181.6 311.3v2.4M181.6 314.9v2.3M181.6 318.4v2.4M283.5 311.6v2.4l.9-.5"/>
<path d="M283.5 300.9v2.4M283.5 304.5v2.4M283.5 308v2.4M284.1 310.1l-.1 2.4-.5 1.5M284.1 303v2.4M284.1 306.6v2.3M284.4 313.5v2.6M284.4 317.3v2.3M284.9 309.6v2.4l-.5 1.5M284.9 302.5v2.3M284.9 306v2.4M304.5 301.2v2.4"/>
<path d="M304.5 304.8v2.4M304.5 308.4v2.3M304.5 311.9v2.4M304.5 315.5v2.4M304.5 319.1v2.4M140.3 320.7v2.4M140.3 324.3v2.4M140.3 327.9v2.3M140.3 331.4v2.4M140.3 335v2.4M140.3 338.6v2.4M181.6 322v2.4"/>
<path d="M181.6 325.6v2.4M181.6 329.1v2.4M181.6 332.7v2.4M181.6 336.3v2.4M181.6 339.9v2.3M284.4 330.5l-1.3 .8M284.4 330.5l2.3 1.3M284.4 320.8v2.4M284.4 324.4v2.4M284.4 328v2.5M285.3 330.1v-1.3l.3-.2v2M285.3 331.3v1.3"/>
<path d="M285.3 328.8l1.6 1M285.6 333.8l-2 1.2M285.6 331.8v2M285.6 328.6l1.7 1M285.6 333.8l1.7 1M287.7 332.4l2.1 1.2M288 330.3l2 1.3M288.3 330.2l2.1 1.2M288.3 335.4l2.1 1.2M290.8 334.2l2.1 1.2M291.1 332.1l2 1.2M291.4 332l2.1 1.1"/>
<path d="M291.4 337.1l2.1 1.2M293.9 336l2.1 1.2M294.2 333.9l2 1.2M294.5 333.7l2.1 1.2M294.5 338.9l2.1 1.2M297 337.8l2.1 1.1M297.3 335.7l2 1.2M297.6 335.5l2.1 1.2M300.1 339.5l2.1 1.2M300.4 337.5l2 1.2M300.7 337.3l2 1.2M302.3 330.1a.56 .56 0 0 1 .8 .3 .56 .56 0 0 1-.4 .7l-.4-.6z"/>
<path d="M302.3 333.2a.56 .56 0 0 1 .8 .3 .56 .56 0 0 1-.4 .7l-.4-.5zM303.3 329.5a.55 .55 0 0 1 .7 .3 .55 .55 0 0 1-.3 .7zM303.4 332.6a.56 .56 0 0 1 .7 .3 .56 .56 0 0 1-.4 .8l-.4-.7zM303.4 329.4l-1 .6M303.4 332.6l-1 .5M303.5 339.3l1.6 .9 .3-.2M303.8 339.1l1.6 .9M304 330.5l-1 .6M304 333.7l-1 .5M304.5 322.6v2.4M304.5 326.2v2.4M304.5 329.8v2.4"/>
<path d="M304.5 333.4v2.3M304.5 336.9v2.4M140.3 342.2v2.3M140.3 345.7v2.4M140.3 349.3v2.4M140.3 352.9v2.4M140.3 356.4v2.4M181.6 343.4v2.4M181.6 347v2.4M181.6 350.6v2.4M181.6 354.1v2.4M181.6 357.7v2.4"/>
<path d="M297.6 340.7l2.1 1.2M300.7 342.5l2 1.2M303.8 344.3l1.6 .9M304.5 340.5v2.6M304.5 343.1l.6 .4M305.1 342.8l-.6 .3M305.4 340v2.6l-2.2-1.3M139.8 368l-.6 1.4M140.3 363.6l-.2 3.3M140.3 360v2.4M177.2 378.8l.6 .9 .8-.1M177.7 378l.9 .1 .4 .7"/>
<path d="M181.6 361.3v2.4M181.6 364.9v2.3M181.6 368.4v2.4M181.6 372v2.4M181.6 375.6v2.4M181.6 379.2v2.3M141 397.8v1.3M142.5 395.2h-1.5v1.4M143.7 395.2h2.4M147.3 395.2h2.3M150.8 395.2h2.4M154.4 395.2h2.4"/>
<path d="M158 395.2h2.4M161.5 395.2h2.4M165.1 395.2h2.4M168.7 395.2h2.4M172.3 395.2h2.3M175.8 395.2h2.4M177.2 384.3l.5 .7h.9M177.7 383.5h.9l.4 .8M179.4 395.2h1.5v1.4M180.9 397.8v1.3M181.6 382.7v2.4M181.6 386.3v2.4"/>
<path d="M181.6 389.9v2.3M181.6 393.4v2.4M181.6 397v2.1"/>
</g>
<!-- layer: Reference -->
<g fill="none" stroke="#000" stroke-width=".4">
<path d="M139.2 20.6h.9M140.1 25.8h-.9v.9M181.8 25.8h.9v.9M181.8 20.6h.9M180.9 48.6h1.8M180.9 54.1h1.8M377.7 67.6v2.1M377.7 71.9v2.1M479.3 67.6v2.1M479.3 71.9v2.1M180.9 159.2h1.8M180.9 164.6h1.8"/>
<path d="M180.9 269.6h1.8M180.9 275.1h1.8M180.9 378.8h1.8M139.2 398.2v.9h.9M139.2 399.1h1.8zM180.9 384.3h1.8M182.7 398.2v.9h-.9M139.2 404.3h.9M181.8 404.3h.9"/>
</g>
<!-- layer: Hidden Narrow -->
<path d="M284.9 149.4l-.8 .5M286.7 230l-.2 .1M288.2 231l-.2 .1M288.7 224.7l-.3 .2M289.9 231.7l-.2 .1M290.3 225.4l-.2 .2M291.5 226.7l-.2 .1M292.8 231.4l-.2 .2M293.8 227.6l-.2 .1M295.1 234.7l-.2 .1M295.8 235.1l-.2 .2M284.9 311.5l-.8 .5" fill="none" stroke="#000" stroke-width=".4"/>
<!-- layer: Visible Narrow -->
<path d="M286.7 229.4l-.2 .1M288.7 231l-.2 .2M289.1 224.8l-.2 .1M292 226.9l-.2 .2M293.3 231.7l-.2 .1M293.8 227l-.2 .1M295 234.3l-.2 .1M296.2 234.8l-.2 .1M296.2 235.5l-.2 .1" fill="none" stroke="#000" stroke-width=".4"/>
<!-- layer: Titleblock -->
<path d="M344.4 362.2h201.6l.1 50.6h-201.7zM344.4 369.4h201.6M344.4 376.6h201.6M415.9 362.2l.1 50.6M344.4 383.9h201.6M344.4 391.1h201.6M344.4 398.3h201.6M362.1 398.3l.1 14.4M465.5 391.3v14.4M344.4 405.5h201.7M450.8 406.4v6.4M501.6 406.4v6.4" fill="none" stroke="#000" stroke-width=".4"/>
<!-- layer: Custom Tables -->
<path d="M344.4 257.9h201.6v29.1h-201.6zM388.8 257.9v29.1M432.8 257.9v29.1M481.1 257.9v29.1M344.4 276.5h201.6M344.4 295.6h201.6v56.7h-201.6zM344.4 306.1h201.6M344.4 316.6h201.6M387.2 316.6v35.7M443.1 316.6v35.7M488 316.6v35.7M344.4 341.8h201.6" fill="none" stroke="#000" stroke-width=".4"/>
<!-- layer: FD_Dimensions -->
<g fill="none" stroke="#000" stroke-width=".4">
<path d="M100.9 10.9v4.9M67.8 20.6h69.6M70.6 25.4v182.6M98.1 25.8h39.3M100.9 35.5v.5h4.8M100.9 30.6v177.4M184.5 48.6h7.7M184.5 54.1h7.7M377.7 57.2v8.7M479.3 57.2v8.7M488.5 58v4.8M382.5 60h34.2"/>
<path d="M440.3 60h34.2M481.1 67.6h10.2M481.1 74h10.2M488.5 78.8v4.9h-4.9M184.5 159.2h7.7M184.5 164.6h7.7M70.6 217v182.5M100.9 217v177.3M184.5 269.6h7.7M184.5 275h7.7M184.5 378.8h7.7M98.1 399.1h39.3"/>
<path d="M105.7 388.9h-4.8v.5M184.5 399.1h7.7M184.5 384.2h7.7M67.8 404.3h69.6M100.9 409.1v4.9"/>
</g>
<path d="M100.1 15.8h1.6l-.8 4.8zM70.6 20.6l.8 4.8h-1.6zM100.9 25.8l.8 4.8h-1.6zM377.7 60l4.8-.8v1.6zM474.5 59.2l4.8 .8-4.8 .8zM487.7 62.8h1.6l-.8 4.8zM488.5 74l.8 4.8h-1.6zM69.8 399.5h1.6l-.8 4.8zM100.1 394.3h1.6l-.8 4.8zM100.9 404.3l.8 4.8h-1.6z" fill="#000" stroke="#000" stroke-width=".4"/>
<g font-size="6.7">
<text x="107" y="38.3">1.438</text>
<text x="193.9" y="51">96.593</text>
<text x="193.9" y="56.4">95.093</text>
<text x="418" y="62.4">12.000</text>
<text x="465.1" y="86">0.750</text>
<text x="410.9" y="98.2">TOP VIEW</text>
<text x="194" y="161.5">66.125</text>
<text x="194" y="167">64.625</text>
<text x="58.3" y="214.8">105.750</text>
<text x="88.5" y="214.8">102.875</text>
<text x="355" y="265.6">Rabbet</text>
<text x="399.2" y="264.9">Rabbet</text>
<text x="439.2" y="264.9">Hinge Hole</text>
<text x="485.1" y="264.9">Hinge Hole Offset</text>
<text x="193.9" y="272">35.688</text>
<text x="357.5" y="273.6">Width</text>
<text x="401.2" y="273">Depth</text>
<text x="447.4" y="273">Depth</text>
<text x="497.1" y="273">from edge</text>
<text x="193.9" y="277.4">34.188</text>
<text x="356.6" y="283.3">0.30 in</text>
<text x="400.8" y="283.3">0.50 in</text>
<text x="445.1" y="283.3">0.563 in</text>
<text x="501.4" y="283.3">1.268 in</text>
<text x="423" y="302.6">rabbet guides</text>
<text x="376.9" y="313.1">Left: interior - G59</text>
<text x="442.1" y="313.1">-</text>
<text x="453.7" y="313.1">Right: interior - G57</text>
<text x="360.6" y="323.6">left</text>
<text x="457.9" y="323.5">right</text>
<text x="393.8" y="326.9">left rabbeting</text>
<text x="493.2" y="326.9">right rabbeting</text>
<text x="350.5" y="331.6">rabbeting</text>
<text x="405" y="335">length</text>
<text x="450.2" y="331.6">rabbeting</text>
<text x="506.9" y="334.9">length</text>
<text x="354" y="339.7">Bottom</text>
<text x="453.7" y="339.6">Bottom</text>
<text x="353.9" y="349.4">8.177 in</text>
<text x="401.4" y="349.4">80.335 in</text>
<text x="455.5" y="349.4">0.00 in</text>
<text x="501.1" y="349.4">102.875 in</text>
<text x="193.9" y="381.2">5.595</text>
<text x="271.3" y="383.8">FRONT VIEW</text>
<text x="194.1" y="386.6">4.095</text>
<text x="107" y="391.3">1.438</text>
<text x="112.2" y="401.5">0.000</text>
<text x="193.9" y="401.5">0.000</text>
</g>
<g font-size="5.3">
<text x="417.4" y="367.6">N 001</text>
<text x="417.6" y="375.1">3X86 0</text>
<text x="417.7" y="382.2">3X86</text>
<text x="417.8" y="389.5">0.02in</text>
<text x="252.9" y="398.4">Note on drilling</text>
<text x="253" y="404.9">Solid line : drill on the front side</text>
<text x="252.9" y="411.2">Broken line: drill on the back side</text>
<text x="431.3" y="411.5">1:7</text>
<text x="516.9" y="411.5">1/1</text>
</g>
<g font-size="4.6">
<text x="380.7" y="403.7">5.00 in</text>
<text x="372" y="410.7">12.00 in</text>
<text x="398.4" y="410.7">4.50 in</text>
</g>
<g font-size="4.3">
<text x="345.8" y="368.4">ORDER NUMBER</text>
<text x="345.8" y="375.5">COMPONENT ID</text>
<text x="345.8" y="382.7">SERIES</text>
<text x="345.9" y="389.9">TOLERANCE</text>
<text x="367.7" y="396.7">CLEARANCE</text>
<text x="345.1" y="404.3">FLOOR</text>
<text x="344.8" y="411.1">CEILING</text>
</g>
<g font-size="3.9">
<text x="421.5" y="403.6">L:Inswing / R:Inswing</text>
<text x="469.6" y="403.6">L:left-hand hinging / R:left-hand hinging</text>
<text x="366" y="410.7">LD:</text>
<text x="389.5" y="410.7">/ RD:</text>
</g>
<g font-size="3.5">
<text x="417.9" y="397">SWING</text>
<text x="466.9" y="396.9">HINGE</text>
<text x="417.5" y="410.9">SCALE</text>
<text x="452.1" y="410.9">WEIGHT</text>
<text x="502.9" y="410.9">SHEET</text>
</g>
</svg>
